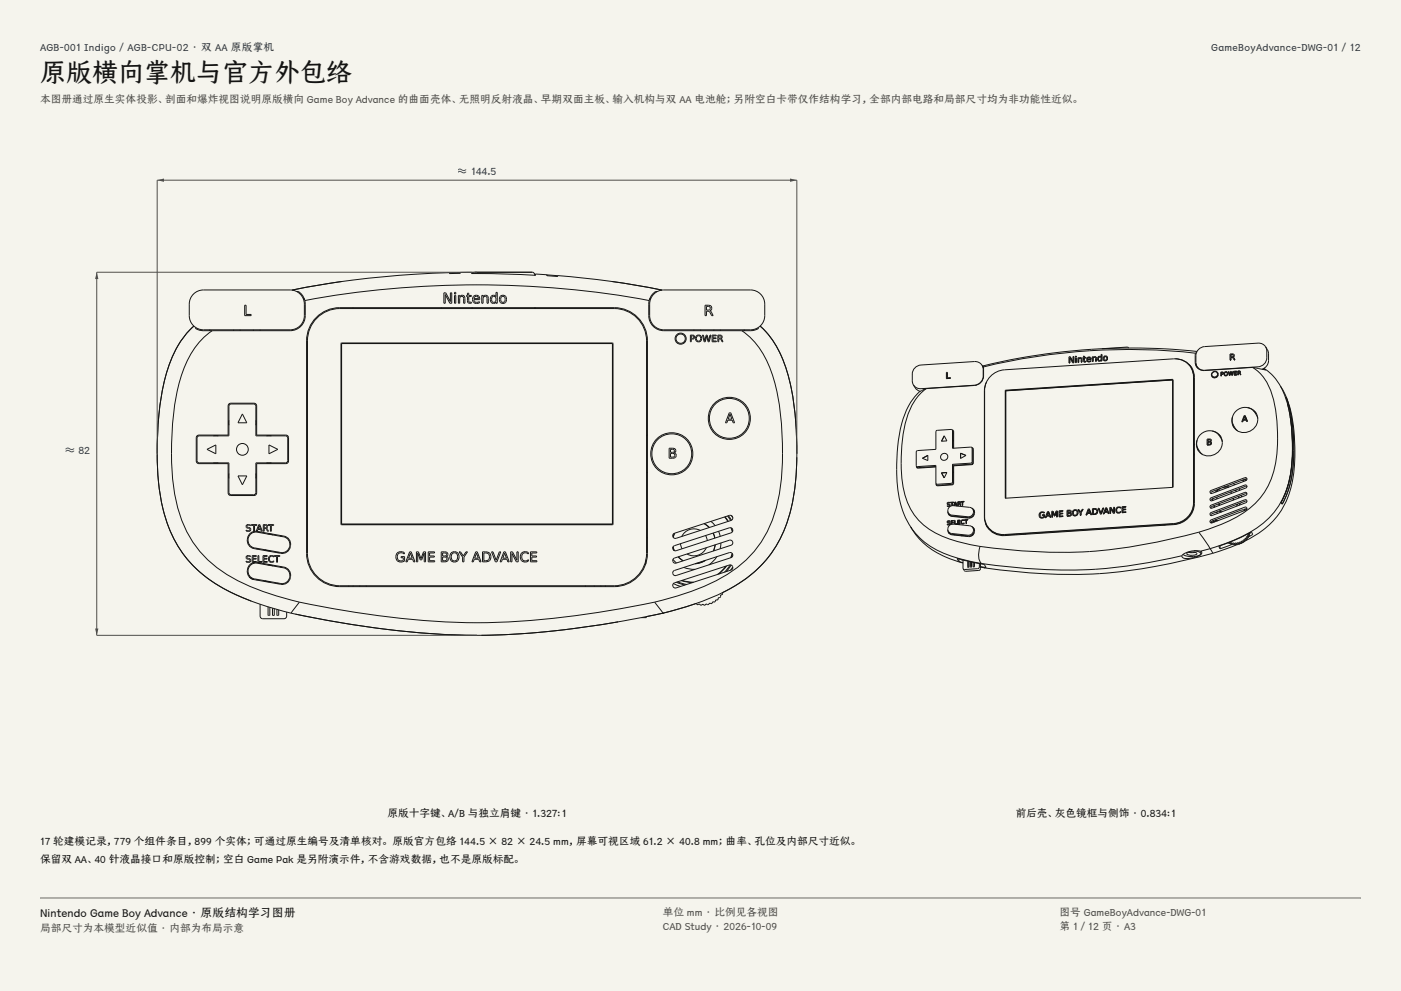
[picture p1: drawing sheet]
<svg xmlns="http://www.w3.org/2000/svg" width="420mm" height="297mm" viewBox="0 0 420 297" stroke-linecap="round" stroke-linejoin="round" font-family="sans-serif">
<g fill="#f5f4ed">
<path d="M0 0h420v297h-420z"/>
<path d="M12 12h396v275h-396z"/>
</g>
<g fill="none" stroke="#141413" stroke-width=".3">
<path d="M57.7 88.4a4.2 4.2 0 0 1 3.3-1.5h26a4.2 4.2 0 0 1 4.2 4.2 8.5 8.5 0 0 1-.5 5.6 4.2 4.2 0 0 1-3.7 2.1h-26a4.2 4.2 0 0 1-4.3-4.2 8.5 8.5 0 0 1 .6-5.6zM58.1 97.7a29.5 29.5 0 0 0-8.8 16.2 93.7 93.7 0 0 0-2.2 22.1M58.1 97.7a29.5 29.5 0 0 0-8.8 16.2 93.6 93.6 0 0 0-2.2 22.1M58.6 98.4l1.3 .6 1.1 .1M58.6 98.4h.1M58.8 98.2l-.2 .2M60.9 99.1h.1M61 99.1h2.6M63 98.8l-.3 .3M63.6 99.1a25.4 25.4 0 0 0-9.6 14.5 85.3 85.3 0 0 0-.9 37.9 33.3 33.3 0 0 0 20 23.4l7.7 3 9 2.6M70 98.8v.3M72 98.8v.3"/>
<path d="M73.4 91.5h.4v2.7h1.5v.4h-1.9zM76 98.8v.3M78 98.8v.3M89 87.4l.4-.1a4.5 4.5 0 0 1 2 2.8M90.9 89.5h.3M90.9 89.6h.3M91.3 89.8v.1M91.4 90.1a285.3 285.3 0 0 1 103.2 0M91.4 90.1l.1 1a8.7 8.7 0 0 1-.6 5.8 4.5 4.5 0 0 1-3.9 2.2h-23.4M94.4 95.5a9.9 9.9 0 0 1 7.5-3.3h82.2a10 10 0 0 1 10 10v63.7a10 10 0 0 1-10 9.9h-82.2a10 10 0 0 1-10-9.9v-63.7a9.9 9.9 0 0 1 2.5-6.7zM94.6 95.7a9.7 9.7 0 0 1 7.3-3.2h82.2a9.7 9.7 0 0 1 9.7 9.7v63.7a9.7 9.7 0 0 1-9.7 9.6h-82.2a9.7 9.7 0 0 1-9.7-9.6v-63.7a9.7 9.7 0 0 1 2.4-6.5zM102.5 84.4l-14.9 2.5"/>
<path d="M102.5 84.4h.1M105.8 92.2v.3M132.4 92.2v.3M133.1 87.8h.5l1.4 2.6v-2.6h.4v3.1h-.5l-1.4-2.6v2.6h-.4zM134.8 82v-.3l-13.3 .7a260.6 260.6 0 0 0-33.9 4.5M136.2 88.5h.4v2.4h-.4zM136.2 87.6h.4v.5h-.4zM137.4 88.5h.4v.4a.85 .85 0 0 1 1-.4 .85 .85 0 0 1 .6 1v1.4h-.4v-1.4a.6 .6 0 0 0-.6-.7 .6 .6 0 0 0-.6 .8v1.3h-.4zM138 81.9v-.2h-1.6h-1.6v.3M138 81.9l-3.2 .1M140.1 87.9h.4v.6h.8v.3h-.8v1.5l.8 .3v.3l-.9-.1-.2-.2-.1-1.8h-.2v-.3h.2zM141.4 81.6h-3.4v.3"/>
<path d="M141.4 82l9.7 .1 9.4 .4M141.4 81.6v.4M141.4 81.9v.1M141.4 92.2v.3M141.7 92.2v.3M141.7 82l.6-.4h17.3l.5 .2 .2 .7M141.8 81.9h-.4M142 88.8a1.08 1.08 0 0 1 1.3-.2 1.08 1.08 0 0 1 .5 1.2h-1.8a1 1 0 0 0 1.7 .6v.4a1.32 1.32 0 0 1-1.7-.2 1.32 1.32 0 0 1 0-1.8zM142.1 81.6h-.7M142.3 89a.67 .67 0 0 1 .7-.1 .67 .67 0 0 1 .4 .6h-1.3zM144.4 88.5h.4v.4a.85 .85 0 0 1 1-.4 .85 .85 0 0 1 .6 1v1.4h-.4v-1.4a.6 .6 0 0 0-.6-.7 .6 .6 0 0 0-.6 .8v1.3h-.4zM147.2 88.8a.88 .88 0 0 1 1.5 .1v-1.3h.4v3.3h-.4v-.4a.96 .96 0 0 1-1.2 .3 .96 .96 0 0 1-.5-1.1z"/>
<path d="M147.7 88.9a.82 .82 0 0 1 1 .8 .82 .82 0 0 1-1 .8 1.2 1.2 0 0 1 0-1.6zM150.3 89.1a.84 .84 0 0 1 1.2 .4 .84 .84 0 0 1-.7 1.1 .95 .95 0 0 1-.5-1.5zM160.2 82.2h.3M160.3 82.4h.2M160.3 92.2v.3M160.5 82.1l3.5 .2M160.5 82.1v.4M160.5 82.4v.1M160.5 92.2v.3M164 82.4l3.2 .2M164 82.6l3.2 .3M164 82.3v.3"/>
<path d="M164 82.4v.2M167.2 82.6l9.1 .9a237.7 237.7 0 0 1 22.1 3.4l-14.9-2.5M167.2 82.6v.3M183.5 84.4h.1M194.6 90.1l-.1 1a8.7 8.7 0 0 0 .6 5.8 4.5 4.5 0 0 0 3.9 2.2h23.4M194.7 89.8v.1M194.8 89.6h.3M195.1 89.5h-.3M195.8 88.4a4.2 4.2 0 0 1 3.2-1.5h26a4.2 4.2 0 0 1 4.3 4.2 8.5 8.5 0 0 1-.6 5.6 4.2 4.2 0 0 1-3.7 2.1h-26a4.2 4.2 0 0 1-4.2-4.2 8.5 8.5 0 0 1 .5-5.6zM197 87.4l-.4-.1a4.5 4.5 0 0 0-2 2.8M208 98.8v.3M210 98.8v.3"/>
<path d="M211.4 91.5h.9a.87 .87 0 0 1 1 .6 .87 .87 0 0 1-.5 1l1 1.5h-.5l-.6-1.1-.5-.2h-.4v1.3h-.4zM211.8 91.8h.5a.56 .56 0 0 1 .6 .6 .56 .56 0 0 1-.6 .5h-.5zM214 98.8v.3M216 98.8v.3M222.4 99.1a25.4 25.4 0 0 1 9.6 14.5 85.3 85.3 0 0 1 .9 37.9 33.3 33.3 0 0 1-20 23.4l-7.7 3-9 2.6M222.4 99.1h2.6M223 98.8l.3 .3M225.1 99.1h-.1M227.2 98.2l.2 .2-.8 .4-1.6 .3M227.9 97.7a30.4 30.4 0 0 1 8.9 16.6 96.3 96.3 0 0 1 .4 38.1 35.8 35.8 0 0 1-21.6 25.7 94.8 94.8 0 0 1-16.9 5.7M102.3 102.8h81.4v54.4h-81.4zM102.4 103h81.2v54.1h-81.2z"/>
<path d="M207 100.4h.6a.65 .65 0 0 1 .6 .9 .65 .65 0 0 1-1 .3v.8h-.2zM207.2 100.7h.4a.37 .37 0 0 1 .4 .3 .37 .37 0 0 1-.4 .4h-.4zM210.6 100.4h.3l.4 1.7 .4-1.7h.3l.4 1.7 .4-1.7h.3l-.5 2h-.3l-.4-1.7-.5 1.7h-.3zM213.5 100.4h1.2v.3h-1v.6h1v.2h-1v.7h1.1v.2h-1.3zM215.2 100.4h.6a.56 .56 0 0 1 .7 .4 .56 .56 0 0 1-.4 .7l.7 .9h-.3l-.4-.7-.3-.1h-.3v.8h-.3zM215.5 100.7h.3a.36 .36 0 0 1 .4 .3 .36 .36 0 0 1-.4 .4h-.3zM47.1 136a53.2 53.2 0 0 0 6.1 27.4 40.8 40.8 0 0 0 21.7 16.6l5.6 1.9 6.8 1.9M47.1 136.2a53.1 53.1 0 0 0 6.1 27.2 40.1 40.1 0 0 0 21.1 16.4l1 .3M59.1 130.6l.5-.2h8.8v-8.8a.8 .8 0 0 1 .8-.8h6.9a.8 .8 0 0 1 .8 .8v8.8h8.8a.8 .8 0 0 1 .8 .8v7a.8 .8 0 0 1-.8 .8h-8.8v8.7a.8 .8 0 0 1-.8 .8h-6.9a.8 .8 0 0 1-.8-.8v-8.7h-8.8a.8 .8 0 0 1-.8-.8v-7zM59.3 130.8l.4-.2h8.9v-8.9l.2-.4 .5-.2h7l.4 .6v8.9h8.9l.5 .2 .2 .5-.1 7-.6 .4h-8.9v8.9l-.2 .5-.5 .2-7-.1-.4-.6v-8.9h-8.9l-.4-.2-.2-.4v-6.8zM62 134.7l2.7-1.4v2.7zM64 130.6h1.4"/>
<path d="M64 138.7h1.4M68.6 126v1.4M72.7 124.1l1.3 2.6h-2.7zM76.7 126v1.4M79.9 130.6h1.5M79.9 138.7h1.5M80.6 133.3l2.7 1.4-2.7 1.3zM194.1 130.3l-.3 .3M200.6 134.3h1a.72 .72 0 0 1 1 .5 .72 .72 0 0 1-.5 .9 .84 .84 0 0 1 .6 1 .84 .84 0 0 1-1 .6h-1.1zM201 135.9h.7a.56 .56 0 0 1 .6 .5 .56 .56 0 0 1-.6 .6h-.7zM201 134.7h.6a.47 .47 0 0 1 .6 .4 .47 .47 0 0 1-.6 .5h-.6zM218.6 123.7h.5l1.1 3h-.4l-.3-.8h-1.3l-.3 .8h-.4z"/>
<path d="M218.9 124.1l.5 1.5h-1.1zM238.9 137a52.6 52.6 0 0 1-5.1 24.7 35.3 35.3 0 0 1-15.2 14.9M68.6 141.9v1.5M71.3 142.6h2.7l-1.3 2.7zM74 157.3l.8-.1 .3 .1v.3a.47 .47 0 0 0-.7-.2 .47 .47 0 0 0-.2 .6 .72 .72 0 0 1 1 .9 .72 .72 0 0 1-1.2 .3l-.2-.3a.51 .51 0 0 0 .7 .2 .51 .51 0 0 0 .2-.7 .66 .66 0 0 1-.8-.3 .66 .66 0 0 1 .1-.8zM75.3 157.2h1.7v.3h-.7v1.7h-.3v-1.7h-.7zM76.7 141.9v1.5M77.6 157.2h.3l.7 2h-.2l-.2-.5h-.9l-.2 .5h-.3zM77.7 157.5l.4 1h-.7zM78 159.4l-.3 .2M78.1 159.4l-.2 .2M78.9 157.2h.6a.56 .56 0 0 1 .7 .4 .56 .56 0 0 1-.3 .7l.6 .9h-.3l-.4-.7-.3-.1h-.3v.8h-.3z"/>
<path d="M79.2 157.5h.3a.36 .36 0 0 1 .4 .3 .36 .36 0 0 1-.4 .4h-.3zM80.4 157.2h1.6v.3h-.7v1.7h-.2v-1.7h-.7zM193.8 141.4l.3 .3M193.8 158.6h.3M202.2 159.8l-.4 1.2M202.3 159.8l-.5 1.2M209.9 159a4 4 0 0 0-5.5 1.8M211.1 156.9l1.5 1.2M211.1 156.9l1.6 1.2M213.1 156.3l1.3 1.2M213.8 159.8l.5 1.5M215.4 159.2l.5 1.5"/>
<path d="M217.2 154.9l1 1.4M217.4 154.9l.9 1.3M218.1 154.6l.9 1.4M218.4 154.6l.9 1.3M219.1 158.2l.4 1.2M219.3 154.5l.4 .6M219.3 158.3l.3 .9M219.6 155a.77 .77 0 0 0-.9-.5l-16.5 5.3M219.6 155h.1M219.6 155a.77 .77 0 0 1-.4 1l-16.5 5.3a.8 .8 0 0 1-1-.5 .8 .8 0 0 1 .5-1M74 166.6l.8-.1 .3 .1v.2a.47 .47 0 0 0-.7-.2 .47 .47 0 0 0-.2 .7 .72 .72 0 0 1 1 .8 .72 .72 0 0 1-1.2 .4l-.2-.4a.51 .51 0 0 0 .7 .3 .51 .51 0 0 0 .2-.7 .66 .66 0 0 1-.8-.3 .66 .66 0 0 1 .1-.8zM74.7 172.8l.7 .6 .8 .3"/>
<path d="M74.7 160.1a2.45 2.45 0 0 1 2.4-.8l8 1.4a2.63 2.63 0 0 1 2 3 2.63 2.63 0 0 1-2.9 2.1l-8-1.4a2.63 2.63 0 0 1-1.5-4.3zM74.9 160.2a2.26 2.26 0 0 1 2.2-.7l7.9 1.4a2.39 2.39 0 0 1 1.8 2.7 2.39 2.39 0 0 1-2.6 2l-8-1.4a2.39 2.39 0 0 1-1.3-4zM74.9 169.5a2.26 2.26 0 0 1 2.2-.7l7.9 1.4a2.39 2.39 0 0 1 1.8 2.7 2.39 2.39 0 0 1-2.6 2l-8-1.4a2.39 2.39 0 0 1-1.3-4zM75.6 166.5h1.3v.2h-1v.6h.9v.3h-.9v.7h1v.2h-1.3zM76.4 168.5a2.65 2.65 0 0 0-2.2 2.5 2.65 2.65 0 0 0 2 2.7M76.9 168.5l8.2 1.5a2.63 2.63 0 0 1 2 3 2.63 2.63 0 0 1-2.9 2.1l-8-1.4M76.9 173.6l.2 .3M76.9 164.3l.2 .3M77.1 164.3l.1 .3M77.1 173.6l.1 .3M77.3 166.5h.3v1.8h1v.2h-1.3zM78 168.7l-.3 .2"/>
<path d="M78.1 168.7l-.2 .2M78.9 166.5h1.2v.2h-1v.6h1v.3h-1v.7h1v.2h-1.2zM79.4 164.8l1.6 .2M79.4 174l1.6 .3M80.2 160l1.6 .3M80.2 169.3l1.6 .3M80.7 166.8a.77 .77 0 0 1 1.4 .2 .78 .78 0 0 0-1.1 0 .78 .78 0 0 0 0 1.1 .78 .78 0 0 0 1.1 0 .8 .8 0 0 1-.8 .5 .8 .8 0 0 1-.7-.5l-.1-.9zM82.2 166.5h1.7v.2h-.7v1.8h-.3v-1.8h-.7zM83.4 165.4l-.3 .2M83.4 174.7l-.3 .2M83.5 174.8l-.2 .2M83.5 165.5l-.2 .2"/>
<path d="M84 160.5l.2 .2M84 169.8l.2 .2M84.2 169.8l.1 .3M84.2 160.5l.1 .3M104.5 175.5v.3M105.8 175.5v.3M107.8 175.5v.3M109.8 175.5v.3M119.1 165.7a1.86 1.86 0 0 1 2.1-.1v.4a1.23 1.23 0 0 0-1.6-.1 1.23 1.23 0 0 0-.3 1.6 1.23 1.23 0 0 0 1.6 .5v-.9h-.7v-.3h1.1v1.3a1.62 1.62 0 0 1-2.3-.1 1.62 1.62 0 0 1 .1-2.3zM122.8 165.4h.5l1.1 3h-.4l-.3-.8h-1.3l-.3 .8h-.4zM123 165.8l.6 1.5h-1.1zM124.8 165.4h.6l.8 2 .8-2h.6v3h-.4v-2.6l-.8 2h-.4l-.8-2v2.6h-.4z"/>
<path d="M128.4 165.4h1.9v.3h-1.5v.9h1.4v.4h-1.4v1h1.5v.4h-1.9zM132.3 165.4h1a.72 .72 0 0 1 .9 .4 .72 .72 0 0 1-.4 1 .84 .84 0 0 1 .6 1 .84 .84 0 0 1-1 .6h-1.1zM132.7 166.9h.6a.56 .56 0 0 1 .7 .6 .56 .56 0 0 1-.7 .5h-.6zM132.7 165.7h.6a.47 .47 0 0 1 .6 .5 .47 .47 0 0 1-.6 .4h-.6zM135.5 166a1.16 1.16 0 0 1 1.8 .6 1.16 1.16 0 0 1-1.1 1.5 1.28 1.28 0 0 1-.7-2.1zM137.6 165.4h.5l.8 1.2 .8-1.2h.4l-1 1.6v1.4h-.4v-1.4zM142.6 165.4h.5l1.1 3h-.4l-.3-.8h-1.3l-.3 .8h-.4zM142.8 165.8l.6 1.5h-1.1zM144.6 165.4h.9a1.51 1.51 0 0 1 1.7 1.5 1.51 1.51 0 0 1-1.7 1.5h-.9zM145.1 165.7a1.24 1.24 0 0 1 1.6 1.2 1.24 1.24 0 0 1-1.6 1.1zM147.4 165.4h.4l.9 2.5 1-2.5h.4l-1.1 3h-.5zM151.1 165.4h.4l1.2 3h-.5l-.2-.8h-1.4l-.3 .8h-.4z"/>
<path d="M151.3 165.8l.5 1.5h-1.1zM153.1 165.4h.5l1.4 2.5v-2.5h.4v3h-.6l-1.3-2.5v2.5h-.4zM156.4 165.8a1.66 1.66 0 0 1 2-.2v.4a1.17 1.17 0 0 0-1.7 .1 1.17 1.17 0 0 0 0 1.6 1.17 1.17 0 0 0 1.7 0v.4a1.57 1.57 0 0 1-2.1-.2 1.57 1.57 0 0 1 .1-2.1zM159 165.4h1.9v.3h-1.5v.9h1.5v.4h-1.5v1h1.5v.4h-1.9zM175.5 175.5v.3M178.2 175.5v.3M180.2 175.5v.3M181.5 175.5v.3M193.6 168.1h.1M193.6 168.1v1M193.8 161.2h.3M193.9 167.8l-.3 .2"/>
<path d="M201.7 163.9l.4 1.1M201.7 167.6l1.1 1.1M201.8 163.9l.4 1.1M201.9 174.9l2.1 .9M201.9 163.7l16.8-5.5a.8 .8 0 0 1 .9 .5 .8 .8 0 0 1-.4 1l-16.5 5.3a.8 .8 0 0 1-.9-.3 .8 .8 0 0 1 .1-1zM201.9 167.4l16.8-5.5a.8 .8 0 0 1 .9 .5 .8 .8 0 0 1-.4 1l-16.5 5.4a.8 .8 0 0 1-.9-.4 .8 .8 0 0 1 .1-1zM201.9 171.1l16.8-5.5a.8 .8 0 0 1 .9 .5 .8 .8 0 0 1-.4 1l-16.5 5.4a.8 .8 0 0 1-.9-.4 .8 .8 0 0 1 .1-1zM201.9 174.8l16.8-5.5a.8 .8 0 0 1 .9 .5 .8 .8 0 0 1-.4 1l-16.5 5.4a.8 .8 0 0 1-.9-.4 .8 .8 0 0 1 .1-1zM202.7 174.5l2.6 .8M203.1 174.4l2.8 .8M203.3 166.9l1.5 1.2M203.4 166.9l1.4 1.2"/>
<path d="M204 162.9l.5 1.6M204.2 174l3.4 .6M204.5 173.9l3.4 .6M205 170.1l1.7 .4 1.7 .1M211.3 168l-1.3 .6-1.4 .3M211.5 160.5l.5 1.5M211.5 167.9l-1.5 .8-1.7 .3M211.7 164.1a4 4 0 0 1-5.7 1.9M214.4 163.3l-.6 1.8M214.4 163.3l-.5 1.8M214.9 166.8l-1.1 1.4-1.3 1.1M216.1 162.7l-.2 1.8"/>
<path d="M217.6 169.7l-2.5 2.5M217.8 169.6l-2.3 2.4M218.6 176.6l-.8 .4a1.44 1.44 0 0 0-1.4 1.3l-.3 .1v.4l-.3 .3-.4 .1-.1 .4-.3 .3h-.4l-.1 .3-.4 .3-.4-.1-.2 .4-.4 .1-.4-.1-.2 .3-.4 .1-.4-.1-.2 .2-.5 .1-.3-.3-.3 .3-.5-.1-.3-.2-.3 .1-.5-.1M218.6 176.6h.1M218.9 169.3l-1.7 2.2M219.2 169.3l-1.5 2M219.5 165.9l-.5 1.3M219.6 166l-.4 1.1M219.6 162.4h.1M219.7 170l-.7 .9M75.3 180.1h.1M78 181.1v3.5a.8 .8 0 0 0 .8 .8h6.3a.8 .8 0 0 0 .8-.8v-1.2"/>
<path d="M80.4 181.9l.1 2.5 .4-.1v-2.3M81.7 182.3l.1 2.1 .4-.1v-1.9M83 182.6l.1 1.8 .4-.1v-1.5M87.3 183.8h.1M87.3 183.8a279.5 279.5 0 0 0 55.7 6.6M88.6 184.1a274.9 274.9 0 0 0 54.4 6.3M88.6 184.1h.1M89.8 180.5a247.4 247.4 0 0 0 64.3 5.8 295.4 295.4 0 0 0 42.1-5.8M89.8 180.5l-2.5 3.3M185.2 186.4h.1a258.1 258.1 0 0 1-41 4M196.2 180.5l2.5 3.3M198.7 183.8l-11.8 2.3a259.1 259.1 0 0 1-43.9 4.3"/>
<path d="M198.7 183.8l-4.9 1v.3h-1.6M198.7 183.8h.1M202.7 182.7l-4 1.1M202.7 182.7h.1M208.8 181.1l-.1-.2-6 1.8M208.8 181.1h.1"/>
<circle cx="150.8" cy="89.7" r="1.18"/>
<circle cx="204" cy="101.5" r="1.66"/>
<circle cx="204" cy="101.5" r="1.4"/>
<circle cx="209.4" cy="101.4" r="1"/>
<circle cx="209.4" cy="101.4" r=".75"/>
<circle cx="72.7" cy="134.7" r="1.77"/>
<circle cx="201.4" cy="136" r="6.3"/>
<circle cx="201.4" cy="136" r="6"/>
<circle cx="218.6" cy="125.4" r="6.3"/>
<circle cx="218.6" cy="125.4" r="6"/>
<circle cx="136.2" cy="166.8" r="1.49"/>
</g>
<path d="M47.1 136v-82h191.8v82" fill="none" stroke="#504e49" stroke-width=".3"/>
<g fill="#504e49">
<path d="M47.1 54l2.1-.5v1z"/>
<path d="M236.8 53.5l2.1 .5-2.1 .5z"/>
</g>
<path d="M143 81.6h-114v108.8h114" fill="none" stroke="#504e49" stroke-width=".3"/>
<g fill="#504e49">
<path d="M29 81.6l.5 2h-1z"/>
<path d="M28.5 188.4h1l-.5 2z"/>
</g>
<g fill="none" stroke="#141413" stroke-width=".3">
<path d="M273.8 115.4l1.1 1.4 1 .5M277.7 116.5l-1.1 .4a14 14 0 0 0-5.9 8.6 53.3 53.3 0 0 0-.4 26.6 21.3 21.3 0 0 0 15 14.6l4.2 1.2 4.7 1M277.7 116.5a18.4 18.4 0 0 0-6.7 12 51.6 51.6 0 0 0 .1 19.2 18.3 18.3 0 0 0 12.4 13.4l3.8 1.3 6.5 1.4M283.7 113.5h.1M284 111.6h.1M284 111.6h-.3v1.9M284 111.6v1.6h.9M284.9 113.2h.1M284.9 113.4h.1M284.9 113.2v.2M284.9 113.4l-1.2 .1M294.4 109.5l-1-.9-1.3-.2-16 1a2.79 2.79 0 0 0-2.6 2.7v2.4l.3 .9"/>
<path d="M294.4 109.5l.3 1.2a4.1 4.1 0 0 1-.9 4.1l-1.7 .7-16 1-1.3-.3-1-.8M294.4 109.5l.4 .7M294.6 109.7h.1M294.6 109.7l.2 .3M294.8 110v.1M294.8 110l.1 .6a4.3 4.3 0 0 1-1.1 4.2l-1.7 .7-14.4 1M295.8 114.5l-.5 1.3-.2 1.3M320.5 108.8h.1M320.7 108.8h.1M320.7 108.8h-.2M320.8 106.9h.1M320.8 106.9h-.3v1.9"/>
<path d="M321.6 108.7h.1M321.6 108.7l-.9-1.5v1.6M321.9 106.8l-.2 .1v1.5l-.9-1.5M321.9 106.8h.1M321.9 108.7h.1M321.9 106.8v1.9M321.9 108.7h-.3M322.4 108.7h.1M322.4 107h.1M322.7 107.3h.1M322.7 107.3h-.3v1.4M322.7 108.6h.1"/>
<path d="M322.7 106.7v.3M322.7 107.3v1.3M322.7 106.7h-.3v.3M322.7 106.7h.1M322.7 107h.1M322.7 108.6l-.3 .1M322.7 107h-.3M323.1 108.6h.1M323.4 107.2v.2a.55 .55 0 0 1 .9-.1M323.4 107.2h-.3v1.4M323.4 108.6h.1M323.4 107.2h.1"/>
<path d="M323.4 108.6h-.3M324 107.4v.1M324 107.4h-.4l-.2 .2v1M324 107.4l.1 .1M324 107.5l.1 1.1M324.1 108.6h.1M324.3 107.3h.1M324.3 107.3v1.2M324.3 108.5h.1M324.3 108.5l-.2 .1M324.6 107.3h.2l.1 1M324.6 107.3h.1"/>
<path d="M324.9 108.3v.1M324.9 108.4h.1M324.9 108.4l.6 .1M325 107.3l.1 .9M325 108l.1 .2M325 106.7v.4h.5M325 106.7h-.2l-.2 .6M325 106.7h.1M325 107.3h.1M325.1 108.2h.1M325.1 108.2l.4 .1M325.5 107.1h.1"/>
<path d="M325.5 107.2v.1M325.5 107.1v.2M325.5 108.3v.2M325.5 108.3h.1M325.5 108.5h.1M325.5 107.3h-.5M325.8 108.1v.1M325.8 108.2l.5 .2 .7-.1M326 107.8h.1M326 107.8a.59 .59 0 0 0 .4 .5 .59 .59 0 0 0 .6-.2M326.1 107.3l-.1 .3M326.5 107.2l-.4 .1"/>
<path d="M326.5 107.2l.3 .4h-.8M327 107.2a.74 .74 0 0 0-1-.1 .74 .74 0 0 0-.2 1M327 107.2h.1M327 107.2l.1 .5M327 108.1h.1M327 108.3h.1M327 108.1v.2M327.1 107.7h.1M327.1 107.7l-1.1 .1M327.5 108.3h.1M327.7 106.9v.2l.3-.2 .5 .1M327.7 106.9h-.2v1.4"/>
<path d="M327.7 108.3h.1M327.7 106.9h.1M327.7 108.3h-.2M328.3 107.1l.1 .1M328.3 107.2l-.4-.1-.2 .3v.9M328.3 107.2h.1M328.4 107.2v1.1M328.4 108.3h.1M328.5 107h.1M328.6 107v.1M328.6 107.1l.1 1.2M328.7 108.3h.1"/>
<path d="M328.7 108.3h-.3M329.1 108h.1M329.1 108l.4 .2h.4M329.4 107.1a.45 .45 0 0 1 .6 .1 .45 .45 0 0 1-.1 .6 .45 .45 0 0 1-.6-.1zM329.9 108.2l.2-.2v.2M330 107.1h.1M330.1 108l-.2 .2M330.1 108.2h.1M330.3 106.2h-.2v.8a.69 .69 0 0 0-1 0 .69 .69 0 0 0 0 1M330.3 106.2h.1M330.3 108.1v.1M330.3 106.2v2"/>
<path d="M330.3 108.2h-.2M330.8 107.9h.1M331 107.8h.1M331.7 107h.1M331.7 107a.5 .5 0 0 0-.7 .1 .5 .5 0 0 0 0 .7M331.7 107a.5 .5 0 0 1 0 .7 .5 .5 0 0 1-.6 .1M331.9 106.9a.73 .73 0 0 0-1-.1 .73 .73 0 0 0-.1 1.1M331.9 106.9l.1 .4M331.9 106.9h.1M332 107.3a.69 .69 0 0 1-.4 .8 .69 .69 0 0 1-.8-.2M338.3 104.2h.1M338.3 104.2l-.4-.2-7.5 .5"/>
<path d="M351.5 113.9l-50 3.3v32.1M351.5 113.9l.1 .1M351.6 113.7l-50.2 3.3 .1 32.3M351.6 113.7v.1M351.6 113.8l-50.1 3.3v32.2M351.6 114h.1M351.6 113.8h.1M351.6 113.8v32.2M352.3 107.5a5.5 5.5 0 0 1 5.8 5.6v37.8a6.5 6.5 0 0 1-6.2 6.3l-50.7 3.3a5.6 5.6 0 0 1-6.1-5.5l.1-38a6.3 6.3 0 0 1 5.9-6.2l50.7-3.3a5.6 5.6 0 0 1 5.2 2.6M356.3 109.2l1.1 1.2M357 110.1l.7 1.5 .2 1.5v37.8a6.3 6.3 0 0 1-6 6.2l-50.7 3.2a5.6 5.6 0 0 1-5.2-2.7M357 110.1l.6 1.3 .2 1.5v37.9a6.3 6.3 0 0 1-6 6.1l-50.7 3.3a5.6 5.6 0 0 1-5.1-2.6"/>
<path d="M358.4 105.9a183.2 183.2 0 0 0-63.6 4.1M358.4 105.9l-.1 2.6a2.52 2.52 0 0 0 2.8 2.5l14.4-.9M358.5 108.9l.3 1.1M358.5 108.9h.1M358.7 105.7l-.3 .2M358.8 105.3l-11.5-.8-12.2-.2-11.2 .6-12 1.4a169.1 169.1 0 0 0-17.3 3.4M358.9 109.8l.4 .7M363.4 112.7v.3M363.4 112.7h.1M363.9 113.1l.1 .2M364.9 111.7l.3 .2M364.9 111.8a.88 .88 0 0 1-.3 1.1 .88 .88 0 0 1-1.2-.2"/>
<path d="M364.9 111.8a.88 .88 0 0 0-1.2-.3 .88 .88 0 0 0-.3 1.2M364.9 111.8h.1M364.9 111.8a.88 .88 0 0 1-.3 1.2 .88 .88 0 0 1-1.2-.3M365 112.4l.1 .2M366 112.7h.1M366.1 111.6v.5l.4-.1 .1-.3M366.1 112.2h.1M366.1 112.2v.5M366.1 111.6h.1M366.1 111.6l.4 .1M366.1 112.7h-.1M366.4 112.2h-.3"/>
<path d="M366.5 111.7h.1M366.7 111.6l-.7-.1v1.2M366.7 111.6l.1 .2M366.7 111.6h.1M366.8 111.8l-.4 .4M367 112.4h.1M367.5 111.5l.3 .2M367.5 111.5a.45 .45 0 0 0-.4 .7 .45 .45 0 0 0 .8 0l-.1-.5M368 111.6h-.1a.62 .62 0 0 0-.8 0 .62 .62 0 0 0-.1 .8M368 111.6h.1M368 111.6a.62 .62 0 0 1-.1 .9 .62 .62 0 0 1-.9-.1M368.4 111.4h-.2l.3 1.1"/>
<path d="M368.4 111.4h.1M368.5 112.5h.1M368.7 112.5h.1M368.7 112.5h-.2M368.7 107.9h.1M369 107.1l.5 .1 .5 .7M369 106.3v.6l.6-.1 .1-.4M369 106.3h.6M369 107.1v.8M369 106.3v.6M369 107.9h-.3M369.1 111.3h-.2l-.3 1-.2-.9"/>
<path d="M369.1 111.3h.1M369.3 112.5h.1M369.3 112.5l-.3-1-.3 1M369.5 112.5h.1M369.5 112.5h-.2M369.6 106.3l.1 .1M369.8 111.3h-.2l-.3 1-.2-1M369.8 111.3h.1M369.8 111.3l-.3 1.2M369.9 106.3l-1.2-.2v1.8M369.9 106.3l.1 .2M369.9 106.3h.1"/>
<path d="M369.9 107.3l.1 .1M369.9 107.3h.1M370 107.9h.1M370 107.4l.2 .5M370 106.5l-.4 .5 .3 .3M370 112.4h.1M370.2 111.4h.1M370.2 111.4v.3h.5M370.2 111.9v.4l.6-.1M370.2 111.9h.1M370.2 107.8v.1M370.2 107.9h-.2"/>
<path d="M370.7 111.7v.1M370.7 111.7h.1M370.7 111.8h.1M370.7 111.8l-.5 .1M370.8 111.2h-.8v1.2M370.8 111.2h.1M370.8 111.3h.1M370.8 111.2v.1M370.8 111.3l-.6 .1M370.8 112.2v.2M370.8 112.2h.1M370.8 112.4h.1"/>
<path d="M370.8 112.4h-.8M371.1 112.4h.1M371.2 111.9h.4l.2 .4M371.2 111.3h.4v.3l-.4 .1zM371.2 111.9h.1M371.2 112.4h.1M371.2 111.9v.5M371.2 111.3h.1M371.2 112.4h-.1M371.8 111.3l-.7-.1v1.2M371.8 111.3h.1M371.8 111.3l-.2 .5 .2 .1"/>
<path d="M371.8 111.9v.1M371.8 111.9h.1M371.8 112.3h.1M371.8 112h.1M371.8 112l.2 .3M372 112.3h.1M372 112.3h-.2M375.5 110.1a15 15 0 0 1 6.5 10.6 48.9 48.9 0 0 1-.5 21.7 22.7 22.7 0 0 1-13.7 14l-4 1.6-4.4 1.5M375.5 110.1l3.9 .8-.6-.4M378.9 110.4a16.9 16.9 0 0 1 7.2 11.3 53.8 53.8 0 0 1-.1 23.9 24.4 24.4 0 0 1-14.8 15.7l-8.4 3.1M379.4 104l-.9-.9-1.3-.3-16.1 1.1a2.79 2.79 0 0 0-2.6 2.7v2.3l.4 .9M379.4 104l.4 1.2a4.1 4.1 0 0 1-1 4.1l-1.6 .6-16.1 1.1-1.3-.3-.9-.9"/>
<path d="M379.4 104l.7 1.1 .2 .9a4.2 4.2 0 0 1-1 4.1l-1 .6M383.9 115.7a33.5 33.5 0 0 1 4.3 17.5 34.3 34.3 0 0 1-3.7 19.1 25.1 25.1 0 0 1-11 9.7M385.3 119l.4 .3M385.3 119.1l.2 .1a43.6 43.6 0 0 1 2.3 18.5 30.1 30.1 0 0 1-3.4 13.3M385.7 119.3a50.4 50.4 0 0 1 .4 27.9l-1.7 3.9-.4-.4a32.1 32.1 0 0 0 3.5-16.1M385.7 119.3h-.1M274.7 139.7l.1 .4 .4 .2 5.4-.3M274.7 139.7l.4 .1 5.5-.3v5.5M274.7 139.7l.6 .4 5.3-.3M276.5 137.3l1.7-.9v1.6zM283.1 130.6l.8 1.5-1.7 .1zM283.1 130.7l-.8 1.5"/>
<path d="M285.5 128.9l-.4-.2-4.3 .3-.2 .4v5.3l-5.7 .4-.2 .4v4.2M285.5 128.9v5.5l5.5-.4 .4 .2M285.5 128.9l.2 .5v4.9M285.5 128.9l.4 .4M285.5 139.2v5.4l-.4 .3-4.1 .2-.4-.1M285.5 139.2l.2 .3M285.7 129.2l.2 .1M285.7 139.5v5.5l-.4 .2-4.1 .2-.6-.4M285.7 129.9h.2M285.7 132l.2 .1M285.7 132.1l.2 .1M285.9 129.3v5"/>
<path d="M286.7 139.4l.1 .2M286.7 139.4l.1 .1zM288 135.8l1.6 .7-1.6 .9zM288 135.8v1.6M291.3 139.3l-5.4 .3v5.2l-.3 .4-4.5 .4-.4-.2-.1-.4M291.4 139.1l-.1 .2M291.4 134.2v4.2l-.2 .3-5.7 .5M291.4 134.2l.2 .5v4l-.2 .3-5.7 .5M291.4 134.2l.4 .4M291.5 139l-.1 .2M291.6 134.5l.2 .1M291.8 134.6v4.2l-.5 .5"/>
<path d="M357.9 135.9l.2 .6M358.1 133l-.2 .6M358.9 134l.4 1.1M361.9 133.4h.1M362.1 132.5v.7l.7-.2 .1-.4M362.1 131.8h.7v.3l-.7 .2zM362.1 132.5h.1M362.1 131.8h.1M362.5 132.5l.4 .1M362.5 132.5h-.4M362.8 132.4l.3 .2M363 132.2l-.2 .2"/>
<path d="M363 131.7l-1.1-.1v1.8M363 131.7v.1M363 131.8v.4M363.1 132.6h.1M363.1 132.6l-.1 .6-1.1 .2M363.4 129.2a3.7 3.7 0 0 1 3.1 3.8 3.7 3.7 0 0 1-3.4 3.5 3.5 3.5 0 0 1-4.2-4.5M365.2 130.2l.8 .8M366.4 132.4a3.9 3.9 0 0 0-5.8-2.7 3.9 3.9 0 0 0-.2 6.4M369.6 127l.3 1.1M372.3 126.4h.1M372.5 126.4h.1M372.5 126.4h-.2"/>
<path d="M372.7 125.9h.8l.2 .4M372.7 125.9h.1M372.7 125.9l-.2 .5M373.1 124.8l.4 .9h-.7zM373.3 124.6h.1M373.3 124.6h-.3l-.7 1.8M373.3 124.6l.7 1.7M373.7 126.3h.1M374 126.3h.1M374 126.3h-.3M374 122.2a3.7 3.7 0 0 1 3.1 3.8 3.7 3.7 0 0 1-3.4 3.5 3.5 3.5 0 0 1-4.2-4.5M375.8 123.2l.9 .8"/>
<path d="M377.1 125.4a3.9 3.9 0 0 0-5.9-2.7 3.9 3.9 0 0 0-.2 6.4M386 121.1a50.9 50.9 0 0 1 1.5 13.5M386.8 124.9l.5 4.8 .2 4.9M387.5 134.6a32.7 32.7 0 0 1-3.5 16M273 158a24.2 24.2 0 0 0 15.7 10.7M273.1 158.1l.1 .1M273.2 158.2h.1M275 140.2h.1M275 140v.2M275 140v.3M277 140v.2M280.8 145.5h.1"/>
<path d="M280.8 145.3v.2M282.2 141.7l1.7-.1-.8 1.6zM282.2 141.7h.1M282.4 145.4l.2 .1M282.6 145.3l.2 .2M283.8 141.6l-1.5 .1M283.9 151.7l.2 .1M283.9 157.2l.2 .1M284 151.1h.1M284 156.6h.1M284 156.6l.3 .1M284 151.1l.3 .1"/>
<path d="M284.1 156.5h.1M284.1 151.8h.2M284.1 157.3h.2M284.1 156.5l.6 .2M284.3 151.2h.1M284.3 156.7h.1M284.4 150.7h.1M284.4 156.2h.1M284.4 150.7l-.3 .3 .7 .2M284.4 156.2l-.3 .3M284.4 153.9l.1 .4M284.4 159.4l.1 .4"/>
<path d="M284.4 151.2l.2 .1M284.4 156.7l.2 .1M284.5 150.7h.2M284.5 156.2l.2 .1M284.6 151.3h.1M284.6 156.8l-.1 .3h-.6v.1M284.6 159.7v.2M284.6 151.3l-.1 .3h-.6v.1M284.6 154.2v.2M284.7 156.7h.1M284.7 150.6l-.2-.1a.42 .42 0 0 0-.4 .1 .42 .42 0 0 0-.1 .5M284.7 156.1h-.2a.42 .42 0 0 0-.4 0 .42 .42 0 0 0-.1 .5"/>
<path d="M284.7 150.6h.1M284.7 150.7h.1M284.7 150.6v.1M284.7 156.1v.2M284.7 156.1h.1M284.7 156.2v.1M284.8 151.2h.1M284.8 156.7h.1M284.8 151.2l-.1 .5-.4 .1M284.8 156.7l-.1 .5-.4 .1M284.9 150.7l.4-.1v1M284.9 150.7h.1"/>
<path d="M285.2 156.2v.3h.6M285.2 156.2h.1M285.2 156.6v.5l.6-.1M285.2 156.6h.1M285.5 150.6h.1M285.5 150.6v.9M285.7 141.4l.2 .2M285.7 141.5l.2 .1-.2-.1M285.8 156.5v.1M285.8 156.6h-.6M285.8 156h-.7v1.2M285.8 156h.1"/>
<path d="M285.8 156.1h.1M285.8 156v.1M285.8 156.1l-.6 .1M285.8 157v.1M285.8 157h.1M285.9 150.5v.1M285.9 150.5h.1M285.9 150.5l-1 .2M285.9 150.6h.1M285.9 150.6h-.4M286.1 151.3h.5l.2 .3M286.1 151.3h.1"/>
<path d="M286.1 151.3l-.1 .3M286.1 154.7l.1 .2M286.3 156h-.2v1.1M286.3 156v1h.6M286.3 156h.1M286.4 150.6l.2 .6h-.5zM286.5 150.4h-.2l-.5 1.1M286.5 150.4h.1M286.5 150.4l.4 1.2M286.8 151.6h.1M286.9 157h.1M286.9 157.1h.1"/>
<path d="M286.9 157v.1M286.9 157.1h-.5M286.9 151.6h.1M286.9 151.6h-.1M287.1 157.1h.1M287.1 151.6h.1M287.2 156v.4l.6-.1M287.2 156h.1M287.2 156.5v.4h.6M287.2 156.5h.1M287.3 151.1h.3l.3 .4M287.3 150.5v.4l.4-.1v-.2"/>
<path d="M287.3 151.1h.1M287.3 151.6h.1M287.3 151.1v.5M287.3 150.5h.1M287.3 151.6h-.2M287.5 150.5l.2 .1M287.5 150.5h-.2M287.8 156.3h.1M287.8 156.5h.1M287.8 156.3v.2M287.8 156.5h-.6M287.8 155.9h-.7v1.2"/>
<path d="M287.8 155.9h.1M287.8 156h.1M287.8 155.9v.1M287.8 156h-.6M287.8 156.9l.1 .1M287.8 156.9h.1M287.8 157h.1M287.9 157l-.8 .1M287.9 150.5l-.8-.1v1.2M287.9 150.5h.1M287.9 150.5l-.2 .5 .2 .1M287.9 151.1v.1"/>
<path d="M287.9 151.1h.1M287.9 151.5h.1M287.9 151.2l.2 .3M288 150.5l.4-.1v1.1M288 150.5h.1M288.1 151.5h.1M288.1 151.5h-.2M288.1 156.8h.1M288.1 156.8l.4 .2 .5-.1M288.4 151.5h.1M288.6 150.4h.1M288.6 151.5h.1"/>
<path d="M288.6 150.4v1.1M288.6 151.5h-.2M288.9 155.9l.1 .1M288.9 155.9a.49 .49 0 0 0-.7 .2 .49 .49 0 0 0 .2 .7 .49 .49 0 0 0 .6-.1M289 155h-.9M289 150.3l-1 .2M289 150.3h.1M289 150.4h.1M289 150.3v.1M289 150.4h-.4M289 155.9v-.1a.66 .66 0 0 0-.8 .2 .66 .66 0 0 0-.1 .8M289 155.9h.1"/>
<path d="M289 156h.1M289 155.9v.1M289 156.7v.2M289 156.7h.1M289 156.9h.1M289.1 155.9h.5v1M289.1 155.9h.1M289.6 156.9h.1M289.6 155.1l-.1 .1M289.7 155.9h.1M289.7 156.9h.1M289.7 155.9v1"/>
<path d="M289.7 156.9h-.1M290.2 155.7h.1M290.2 155.7l-1.1 .2M290.2 155.8h.1M290.2 155.7v.1M290.2 155.8l-.5 .1M291.3 152.3a1.6 1.6 0 0 1 .8 1.9 1.6 1.6 0 0 1-1.7 1.1l-5.3-.6-.7-.6-.2-.8M291.3 157.8a1.6 1.6 0 0 1 .8 1.9 1.6 1.6 0 0 1-1.7 1.1l-5.3-.6-.7-.6-.2-.7M291.5 154.7v.2M291.6 154.6v.2M291.6 154.8v.1M291.7 152.6l-1-.5-4.9-.6a1.52 1.52 0 0 0-1.5 2.3"/>
<path d="M291.7 152.6a1.54 1.54 0 0 1-1.5 2.3l-4.9-.5-1-.6M291.7 152.6a1.54 1.54 0 0 1 .1 1.7 1.54 1.54 0 0 1-1.5 .8l-5.2-.5-.8-.8M291.7 158.2l-1-.6-4.9-.5a1.52 1.52 0 0 0-1.5 2.2M291.7 158.2a1.54 1.54 0 0 1-1.5 2.2l-4.9-.5-1-.6M291.7 158.2a1.54 1.54 0 0 1 .1 1.6 1.54 1.54 0 0 1-1.5 .9l-5.2-.6-.8-.8M291.7 152.8l.4 .2M291.7 158.3l.4 .2M295.2 154.8l.2 1.5 .6 1.3M295.5 156.6l.5 1.5M301.5 149.3h.1M301.6 149.3h.1M306.9 160v.1"/>
<path d="M307 160v.1M307.4 159.9l.1 .2zM311.6 154.9l.5 .3h.7M311.6 154.9h.1M312.4 154.5h.1M313.1 153.5a1.02 1.02 0 0 0-1.3 .1 1.02 1.02 0 0 0-.2 1.3M313.1 153.5h.1M313.1 153.8h.1M313.1 153.5v.3M313.1 153.8a.76 .76 0 0 0-1.1-.1 .76 .76 0 0 0-.2 1 .76 .76 0 0 0 1.1 .2v-.5l-.5 .1M313.1 154.2l-.7 .1v.2M313.1 154.2h.1"/>
<path d="M313.1 155h.1M313.1 154.2v.8M313.1 155l-.3 .2M313.3 155.1h.1M313.6 155.1h.1M313.6 155.1h-.3M313.8 154.7l-.2 .4M314.2 153.5l.3 .9h-.7zM314.3 153.3h.1M314.3 153.3h-.3l-.7 1.8M314.3 153.3l.7 1.7M314.6 154.6l.2 .4"/>
<path d="M314.6 154.6l-.8 .1M314.8 155h.1M315 155h.1M315 155h-.2M315.3 155h.1M315.5 155h.1M315.5 155h-.2M315.7 153.2h-.4v1.8M315.7 153.2h.1M316 154.6h.1M316 154.6l-.5-1.2v1.6M316.3 154.6h.1"/>
<path d="M316.3 154.6l.4-1.2v1.5M316.3 154.6h-.3M316.7 154.9h.1M317 153.1h-.4l-.5 1.3-.4-1.2M317 153.1h.1M317 154.9h.1M317 153.1v1.8M317 154.9h-.3M317.5 154.9h.1M317.7 153.3h.1M317.7 153.3v.5l.9-.1M317.7 154v.6h1"/>
<path d="M317.7 154h.1M318.6 153.7v.3M318.6 153.7v.1M318.6 154h.1M318.6 154h-.9M318.6 153l-1.1 .1v1.8M318.6 153v.2M318.6 153.2l-.9 .1M318.7 154.6v.2M318.7 154.8h.1M318.7 154.6h.1M318.7 154.8l-1.2 .1"/>
<path d="M319.9 154.7h.1M320.1 153.8v.7h.4a.35 .35 0 0 0 .4-.2 .35 .35 0 0 0-.1-.4M320.1 153.1h.7v.4l-.7 .1zM320.1 153.8h.1M320.1 153.1h.1M320.5 153.8l.3 .1M320.5 153.8h-.4M321 153.1l-1.1-.2v1.8M321 153.1h.1M321 153.1l.1 .3-.3 .3 .3 .2M321.1 153.9h.1M321.1 153.9l-.1 .6-1.1 .2"/>
<path d="M321.6 154.2l.1 .2M321.6 154.2v.1M321.6 154.3l.1 .1M323 153.1a.93 .93 0 0 0-1.3-.1 .93 .93 0 0 0-.1 1.2M323 153.1h.1M323 153.1a.94 .94 0 0 1-.1 1.2 .94 .94 0 0 1-1.2 .1M323.2 152.7h.1M323.2 152.7l.6 .9v.9M323.8 154.5h.1M324.1 153.6h.1M324.1 154.4h.1M324.1 153.6v.8"/>
<path d="M324.1 154.4l-.3 .1M324.7 152.6h-.3l-.5 .8-.5-.7h-.2M324.7 152.6h.1M324.7 152.6l-.6 1M325.5 154.3h.1M325.8 154.3h.1M325.8 154.3h-.3M326 153.9l.8-.1 .2 .5M326 153.9h.1M326 153.9l-.2 .4M326.4 152.7l.3 .9-.7 .1zM326.5 152.5h-.3l-.7 1.8"/>
<path d="M326.5 152.5h.1M326.5 152.5l.7 1.7M327 154.3h.1M327.2 154.2h.1M327.2 154.2l-.2 .1M327.5 154.2h.1M327.7 152.6v1.4a.8 .8 0 0 0 .9-.3 .8 .8 0 0 0 .1-.9M327.7 152.6h.1M328 152.6l.7 .2M328 152.6h-.3M328.8 153.9l-1.3 .3M328.9 152.7l-.6-.3h-.8v1.8"/>
<path d="M328.9 152.7l.1 .8-.2 .4M328.9 152.7h.1M329.4 152.3h-.2l.7 1.8M329.4 152.3h.1M329.9 154.1h.1M330.2 154h.1M330.2 154l-.3 .1M330.7 154h.1M330.9 152.2h-.3l-.6 1.6-.6-1.5M330.9 152.2h.1M330.9 152.2l-.7 1.8M331 154h.1"/>
<path d="M331 154h-.3M331.2 153.5h.8l.2 .4M331.2 153.5h.1M331.2 153.5l-.2 .5M331.6 152.4l.3 .9h-.7zM331.7 152.2h-.3l-.7 1.8M331.7 152.2h.1M331.7 152.2l.7 1.7M332.2 153.9h.1M332.4 153.9h.1M332.4 153.9h-.2M332.7 153.9h.1"/>
<path d="M332.9 153.9h.1M332.9 153.9h-.2M333 152.1h-.3v1.8M333 152.1h.1M333.7 153.8h.1M333.7 153.8l-.8-1.4v1.5M334.1 152h-.3v1.5l-.8-1.4M334.1 152h.1M334.1 153.8h.1M334.1 152v1.8M334.1 153.8h-.4M334.6 153.4h.1"/>
<path d="M334.6 153.4l.1 .1M334.7 153.5l.7 .2M334.7 152.9a.66 .66 0 0 0 .5 .7 .66 .66 0 0 0 .8-.3M334.7 152.9l.1 .4M336 153.5l-.6 .2M336 152a.99 .99 0 0 0-1.3 .2 .99 .99 0 0 0-.1 1.2M336 152h.1M336 152.3h.1M336 152v.3M336 153.3v.2M336 153.3h.1M336 153.5h.1"/>
<path d="M336 152.3a.72 .72 0 0 0-.8-.1 .72 .72 0 0 0-.5 .7M336.3 153.6h.1M336.6 152.1v.5l.9-.1M336.6 152.8v.6h.9M336.6 152.1h.1M336.6 152.8h.1M337.5 152.5v.2M337.5 152.5h.1M337.5 152.7h.1M337.5 152.7l-.9 .1M337.5 151.8l-1.2 .1v1.7M337.5 151.8h.1"/>
<path d="M337.5 152h.1M337.5 151.8v.2M337.5 152l-.9 .1M337.5 153.4h.1M337.5 153.6h.1M337.5 153.4v.2M337.5 153.6h-1.2M347.9 157.3v.2M348.7 157.3v.1M349 157.2v.2M349.2 157.2v.2M349.4 157.2v.2"/>
<path d="M350.6 157.1v.2M351.4 157.1v.2M351.5 146.1l-50 3.2M351.6 146l-.1 .1M359.4 159.5a148.9 148.9 0 0 1-52.6 5.6l-13-1.3M359.4 159.5l3.4 4.9M362.7 149.8h.1M362.7 154.2h.1M362.8 147.1l10.4-3.9a.47 .47 0 0 1 .6 .2 .47 .47 0 0 1-.3 .6l-10.1 3.9a.46 .46 0 0 1-.6-.2 .46 .46 0 0 1 0-.6zM362.8 149.3l10.4-3.9a.47 .47 0 0 1 .6 .2 .47 .47 0 0 1-.3 .6l-10.1 3.9-.6-.2zM362.8 153.8l10.4-4a.47 .47 0 0 1 .6 .3 .47 .47 0 0 1-.3 .6l-10.1 3.8-.6-.2zM362.8 156l10.4-4a.47 .47 0 0 1 .6 .3 .47 .47 0 0 1-.3 .6l-10.1 3.8a.46 .46 0 0 1-.6-.2 .46 .46 0 0 1 0-.5z"/>
<path d="M362.8 151.6l10.4-4a.47 .47 0 0 1 .6 .3 .47 .47 0 0 1-.3 .6l-10.1 3.8a.46 .46 0 0 1-.6-.2 .46 .46 0 0 1 0-.5zM363 152.1l.1 .2M363.4 156.1l.8 .3M363.5 156.7l-.5-.2 .4 .2M363.5 149.5v.5M363.5 156.1l.8 .3M363.6 149.5v.5M363.9 151.6l.2 .4M363.9 151.5l.2 .3M364.1 151.8l.1 .2zM364.1 155.9l.9 .2M364.3 155.8l.8 .2"/>
<path d="M364.5 153.5l.7 .3M364.9 149l-.1 .5M365.4 146.5l-1 1M365.5 153.1l.7 .3-.7-.2M365.7 151.4l-.4-.4 .4 .4M366 146.3l-1.4 1.1M367.1 145.9h1.4M368.3 146l-1.8 .1M368.9 147.5l.4 .3M369.7 144.9l.5 .4M369.8 149.3l-.1 .6M370.7 147.3l-.4-.4 .4 .4"/>
<path d="M371.1 151l-.4 .7M371.3 148.7l.1 .5M371.4 146.5l.3 .4M371.8 150.8l-.3 .6M372.1 148.4l.1 .6M372.5 143.9l.3 .4M372.5 143.9l.4 .4M373 143.7l.4 .4M373.2 143.6l.3 .4-.3-.4M373.2 152.6l-.4 .5M373.4 152.5l-.4 .6M373.7 143.5l.1 .1"/>
<path d="M373.8 152.6l-.1 .1M373.8 145.7v.1M373.8 152.5l-2 .5-8.5 3.2-.3 .5M373.8 143.6l-.4-.1-10.1 3.9-.3 .5M373.8 145.8l-.4-.1-10.1 3.9-.3 .5M373.8 148l-.4-.1-10.1 3.9-.3 .5M373.8 150.2h-.4l-10.1 3.8-.3 .5M374.3 159.9l.1 .1M374.4 160l.2 .4-.1 .2M374.4 160l-.1 .2M374.6 159.7l.1 .3M374.7 160l-.2 .2"/>
<path d="M374.7 159.6v.4M384 150.6l.4 .4M384 150.6h.1M384.4 151h-.1M286.1 160.2l.1 .2M287.5 168.3l1.2 .3M287.5 168.3l-.6-1 7.5 1.7M287.5 167.5v.8M288.2 167.7l.4 .1M288.2 167.7h.1M288.7 167.8l.1 2.7M289 160.5l-.9 .1"/>
<path d="M289.6 160.6l-.1 .1M290.1 169.9h.1M290.1 168.2v1.7M290.1 169.9l.1 .1M290.2 170h.1M290.4 168.3v1.6h-.3M290.5 168.3v1.6l-.3 .1M290.9 169.8h.1M290.9 168.4v1.4M290.9 169.8l.1 .1M291 169.9h.1M291.3 168.4v1.4l-.3 .1"/>
<path d="M291.3 168.5v1.4h-.3M291.5 160.3v.2M291.6 160.2v.2M291.7 168.5v1.3M291.7 169.8h.1M291.7 169.8l.1 .1M291.8 169.8v.1M292.1 168.6v1.1l-.3 .1M292.1 168.6v1.2l-.3 .1M293.6 168.9l-.1 1.3-.4 .2-3.9 .3-.4-.2M293.8 163.8a5.1 5.1 0 0 0 .4 5.1M293.9 170l1.5 .2"/>
<path d="M293.9 169.8l1 .2M293.9 169v1.5l-.5 .5-3.9 .2-.3-.1-.4-.6M294.3 168.9l.1 .1M294.4 169a1.48 1.48 0 0 1 1.2 1.1l-.7-.1M294.9 170l.5 .2M304 160.2v.1M304.1 160.2v.1M304.8 160.1v.2M306 160v.2M354.3 166.6a146.6 146.6 0 0 1-58.2 2.5l-1.9-.2M355.9 165.7l1.1-.3a1.93 1.93 0 0 1 1.8 .5 2.59 2.59 0 0 1-3.1 0zM356.3 165.5h1.9"/>
<path d="M357.9 165.1l.7 .1a1.49 1.49 0 0 1 1.4 .7M360 165.9a4.5 4.5 0 0 1-4.7 .6l-.6-.3M360 165.2v.7M360 165.2a.89 .89 0 0 1 .2 .9 .89 .89 0 0 1-.9 .5l-2.5 .7a1.82 1.82 0 0 1-2.5-.7M360.1 165.2l-.1 .1M362.8 164.4l-.5 .2a7.8 7.8 0 0 1-4.1 .5l-1.5 .2a3.9 3.9 0 0 0-2.4 1.3M362.8 164.4l.8 1.4M363.6 165.8a151.7 151.7 0 0 1-53.3 6l-14.9-1.6M363.6 165.8h.1M365.8 163.6v.9M368.2 162.7l.3 .2M368.4 162.6l.1 .3"/>
<path d="M368.6 162.5v.1M368.6 162.6l.5 .5M368.6 162.6l.3 .1M368.6 162.6h.1M368.7 162.8l-.2 .1M368.9 162.7l.4 .1M368.9 162.7l.2 .4M369.3 162.8l.5 .4M369.3 162.8l.2 .1M369.4 163l-.3 .1M369.4 163.1l-3.6 1.4M369.5 162.9h.4"/>
<path d="M369.5 162.9l.3 .3M369.9 162.9l.2 .4h.3M369.9 162.9h.3M370.1 163.1l-.3 .1M370.2 162.9l.2 .4M370.6 162.9h-.4M370.6 162.9l.2 .4M370.7 163.2l-.3 .1M370.8 163.2l-7.2 2.6M370.9 162.8l-.3 .1M370.9 162.8l.2 .4M371.1 163.2l-.3 .1"/>
<path d="M371.2 162.8l.3 .3 .2-.1M371.2 162.8h-.3M371.3 163l-.2 .1M371.4 163.1l-.3 .1M371.5 162.7l-.3 .1M371.5 162.7l.2 .3M371.9 162.5l-.4 .2M371.9 162.5l.2 .4M372.1 162.9l-.4 .1M372.1 162.4l-.2 .1M372.1 162.4l.3 .4M372.4 162.8l-.3 .1"/>
<path d="M372.5 162.2l-.4 .2M372.5 162.2l.2 .4M372.7 162.6l-.3 .2M372.7 162.1l-.2 .1M372.7 162.1l.3 .3M373 162.4l-.3 .2M373 161.8l-.3 .3M373 161.8l.3 .4M373.2 162.2l-.2 .1M373.2 161.6h.1M373.3 161.6l-.3 .2M373.3 161.6l.2 .4"/>
<path d="M373.3 162.2l-.3 .2M373.5 162l-.2 .2M373.5 161.4l-.3 .2M373.5 161.4l.3 .3M373.7 161.1h.1M373.7 161.1l.2 .4-.1 .2M373.7 161.1l-.2 .3M373.8 161.7l-.3 .3M373.9 160.8l-.2 .3M373.9 160.8l.3 .4M374.1 160.6l.2 .4-.1 .2M374.1 160.6l-.2 .2"/>
<path d="M374.2 161.2l-.3 .2M374.3 160.2l-.2 .4M374.3 160.2l.2 .4M374.3 160.9l1.3-.7-.4-.8-4.5 2.2-5.3 2.1 .4 .8M374.5 160.6l-.3 .2"/>
<circle cx="364.2" cy="112.3" r="1.03"/>
<circle cx="283.1" cy="136.9" r="1.07"/>
<circle cx="322.3" cy="153.6" r=".69"/>
</g>
<path d="M12 269.3h396zM12 269h396v.3h-396z" fill-rule="evenodd" fill="#504e49"/>
<text font-size="7.8" fill="#141413" x="12" y="24.7">原版横向掌机与官方外包络</text>
<text font-size="3.5" fill="#141413" x="12" y="274.9">Nintendo Game Boy Advance · 原版结构学习图册</text>
<g font-size="3.2" fill="#1b365d">
<text x="12" y="15.3">AGB-001 Indigo / AGB-CPU-02 · 双 AA 原版掌机</text>
<text x="363.1" y="15.3">GameBoyAdvance-DWG-01 / 12</text>
<text x="137.2" y="52.4">≈ 144.5</text>
<text x="19.5" y="136">≈ 82</text>
</g>
<g font-size="3.2" fill="#504e49">
<text x="12" y="30.9">本图册通过原生实体投影、剖面和爆炸视图说明原版横向 Game Boy Advance 的曲面壳体、无照明反射液晶、早期双面主板、输入机构与双 AA 电池舱；另附空白卡带仅作结构学习，全部内部电路和局部尺寸均为非功能性近似。</text>
<text x="198.7" y="274.5">单位 mm · 比例见各视图</text>
<text x="317.6" y="274.5">图号 GameBoyAdvance-DWG-01</text>
<text x="12" y="279.3">局部尺寸为本模型近似值 · 内部为布局示意</text>
<text x="198.7" y="278.8">CAD Study · 2026-10-09</text>
<text x="317.6" y="278.8">第 1 / 12 页 · A3</text>
</g>
<g font-size="3.2" fill="#141413">
<text x="116.2" y="245">原版十字键、A/B 与独立肩键 · 1.327:1</text>
<text x="304.5" y="245">前后壳、灰色镜框与侧饰 · 0.834:1</text>
<text x="12" y="253.3">17 轮建模记录，779 个组件条目，899 个实体；可通过原生编号及清单核对。 原版官方包络 144.5 × 82 × 24.5 mm，屏幕可视区域 61.2 × 40.8 mm；曲率、孔位及内部尺寸近似。</text>
<text x="12" y="258.6">保留双 AA、40 针液晶接口和原版控制；空白 Game Pak 是另附演示件，不含游戏数据，也不是原版标配。</text>
</g>
</svg>
